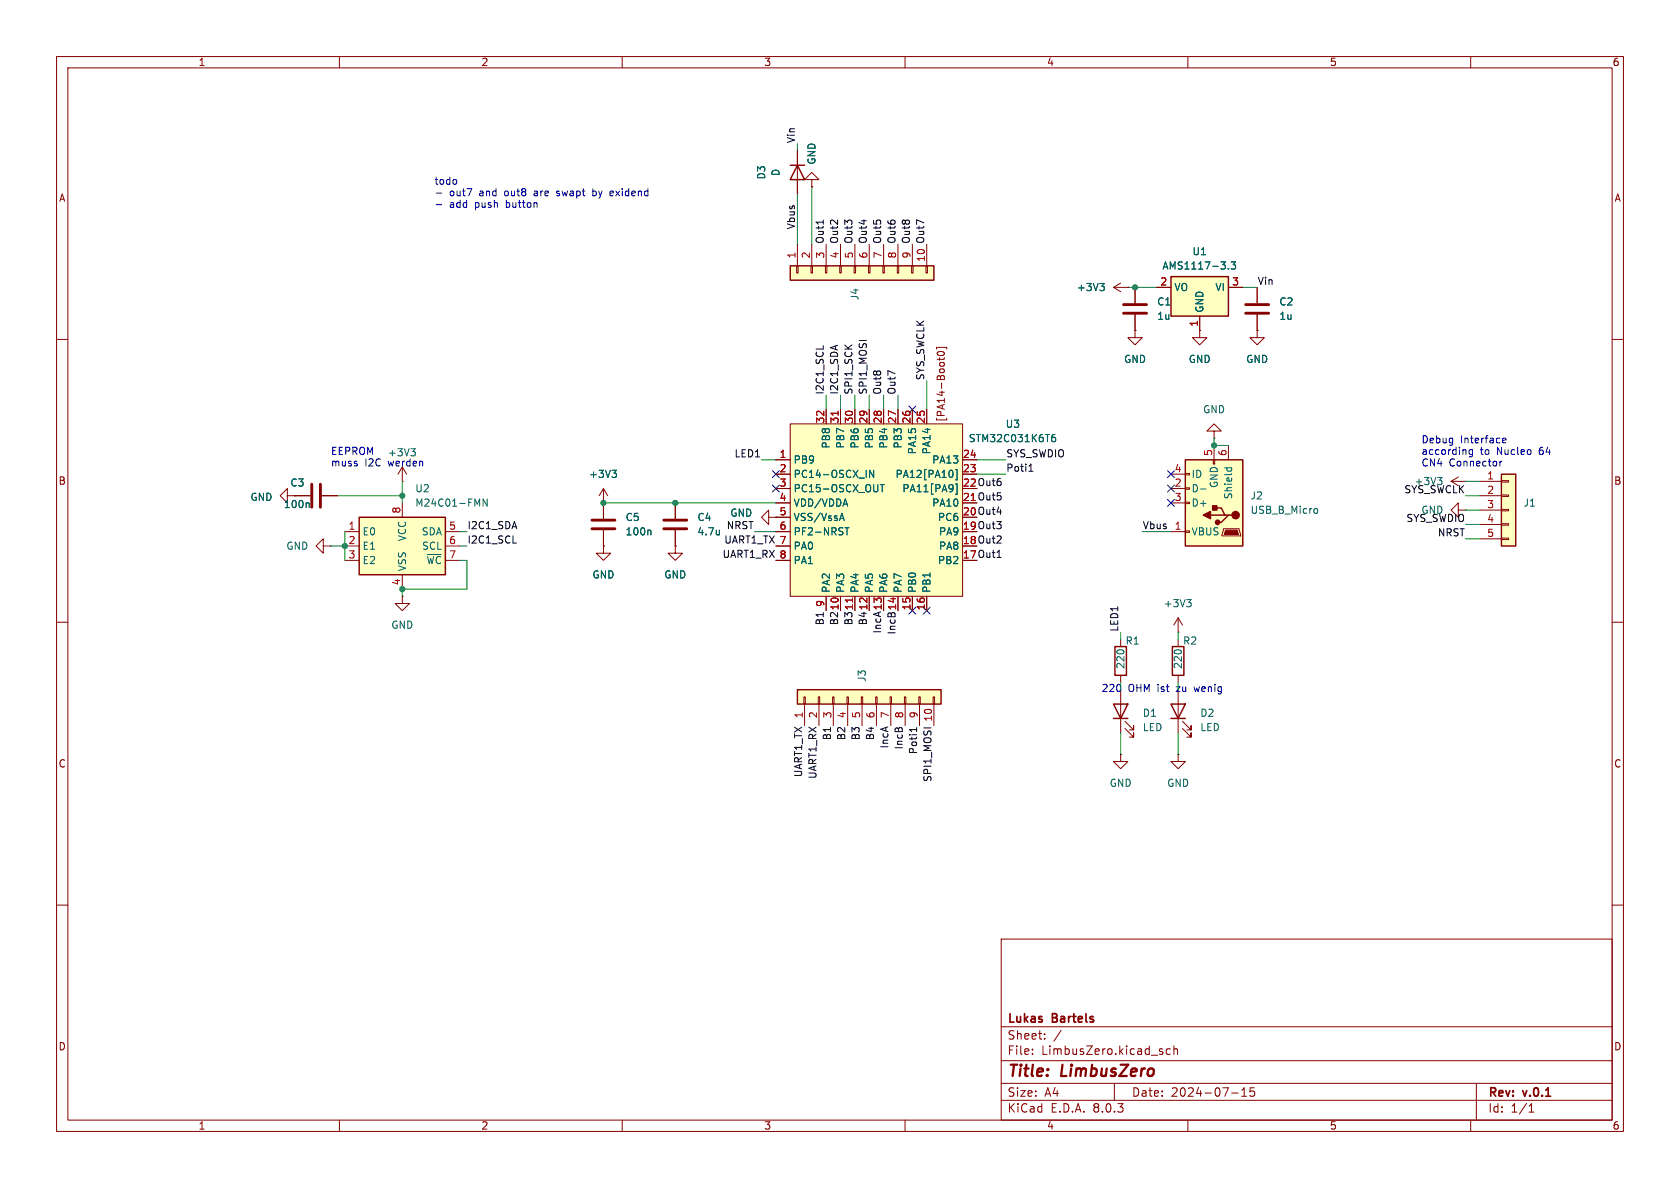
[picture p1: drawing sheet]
<svg xmlns="http://www.w3.org/2000/svg" width="297mm" height="210mm" viewBox="0 0 297 210" stroke-linecap="round" stroke-linejoin="round" font-family="sans-serif">
<g fill="none" stroke="#840000" stroke-width=".18">
<path d="M10 10h277v190h-277zM12 12h273v186h-273zM60 10v2M110 10v2M160 10v2M210 10v2M260 10v2M10 60h2M285 60h2M106.7 96.5v1.3h1.2l-1.2 1.3-1.3-1.3h1.3M106.7 96.5h.1M106.7 88.9h.1"/>
<path d="M106.7 86.4l-.8 1.2M106.7 86.4v2.5M106.7 86.4l.7 1.2M119.4 96.5v1.3h1.2l-1.2 1.3-1.3-1.3h1.3M119.4 96.5h.1M119.4 88.9v2.8M119.4 93.7v2.8M135.9 91.4v-1.2l-1.3 1.2 1.3 1.3v-1.3h1.3M137.2 91.4h.1M10 110h2M71.1 105.4v1.3h1.3l-1.3 1.3-1.3-1.3h1.3M71.1 105.4h.1"/>
<path d="M198.1 113v1.3M198.1 119.4v1.3M208.3 111.8h.1M208.3 109.2v2.6M208.3 113v1.3M208.3 119.4v1.3M208.3 109.2l-.8 1.3M208.3 109.2l.7 1.3M285 110h2M198.1 133.4v1.2h1.3l-1.3 1.3-1.3-1.3h1.3M198.1 133.4h.1M198.1 121.9v7.6"/>
<path d="M198.9 128.8l1.5 1.5v-.8v.8h-.8M198.9 127.5l1.5 1.5v-.7v.7h-.8M208.3 133.4v1.2h1.2l-1.2 1.3-1.3-1.3h1.3M208.3 133.4h.1M208.3 121.9v7.6M209 128.8l1.6 1.5v-.8v.8h-.8M209 127.5l1.6 1.5v-.7v.7h-.8M10 160h2M285 160h2M177 166h108v32h-108zM60 198v2M110 198v2"/>
<path d="M160 198v2M177 194.5h108M177 191.5h108M177 187.5h108M177 181.5h108M182.5 186.3v.1M182.5 185.5v.1M184.7 183.6v.1M184.7 182.8v.1M187.6 182.1l-1.3 2M197 191.5v3M205.5 186v.3"/>
<path d="M206.9 185.5l-.4-.1-.3 .3v.4l.1 .2h.6M207.5 185.5l.2-.1 .4 .1 .1 .9M207.5 184.9v1.5M210 198v2M217.7 193.2h1.2M219.5 193.8h.9M219.5 192.7l.5-.4v1.5M221.7 192.3h-.7v.7l.2-.1h.5l.1 .3-.1 .5-.2 .1-.5-.1M260 198v2M261 191.5v6.5M270.3 196.6h.9M270.3 195.5l.4-.4v1.5"/>
</g>
<path d="M197.1 114.3h2v5.1h-2zM207.3 114.3h2v5.1h-2zM196.8 124.5h2.6l-1.3 2.5zM196.8 127h2.6M207 124.5h2.5l-1.2 2.5zM207 127h2.5" fill="none" stroke="#840000" stroke-width=".25"/>
<path d="M108.2 83.1h.8l-.4 .5M108.7 83.6l.3 .3v.3l-.3 .2M127.2 93.7v.9M127.2 94.4l-.1 .1M209.8 106h.8l-.4 .5M210.3 106.5l.3 .2v.3l-.3 .3" fill="none" stroke="#006464" stroke-width=".18"/>
<path d="M117.3 93.5h4.1M117.3 91.9h4.1" fill="none" stroke="#840000" stroke-width=".51"/>
<path d="M139.7 47h25.4v2.5h-25.4z" fill="#ffffc2"/>
<g fill="none" stroke="#840000" stroke-width=".18">
<path d="M140.8 47h.3v1.3h-.3zM141 43.2v3.8M143.4 47h.2v1.3h-.2zM143.5 43.2v3.8M145.9 47h.3v1.3h-.3zM146 43.2v3.8M148.5 47h.2v1.3h-.2zM148.6 43.2v3.8M151 47h.3v1.3h-.3zM151.1 43.2v3.8M153.5 47h.3v1.3h-.3zM153.7 43.2v3.8"/>
<path d="M156.1 47h.2v1.3h-.2zM156.2 43.2v3.8M158.6 47h.3v1.3h-.3zM158.7 43.2v3.8M161.2 47h.2v1.3h-.2zM161.3 43.2v3.8M163.7 47h.3v1.3h-.3zM163.8 43.2v3.8M212.1 58.4v1.3h1.3l-1.3 1.3-1.3-1.3h1.3M212.1 58.4h.1M222.2 58.4v1.3h1.3l-1.3 1.3-1.2-1.3h1.2M222.2 58.4h.1"/>
<path d="M222.2 50.8v2.8M222.2 55.6v2.8M106.7 88.9v2.8M106.7 93.7v2.8"/>
</g>
<path d="M139.7 47h25.4v2.5h-25.4z" fill="none" stroke="#840000" stroke-width=".25"/>
<path d="M220.2 55.4h4.1M220.2 53.8h4.1M104.6 93.5h4.1M104.6 91.9h4.1" fill="none" stroke="#840000" stroke-width=".51"/>
<path d="M114.9 93.7l.2 .2v.7" fill="none" stroke="#006464" stroke-width=".18"/>
<path d="M207 48.9h10.2v7h-10.2z" fill="#ffffc2"/>
<path d="M207 48.9h10.2v7h-10.2z" fill="none" stroke="#840000" stroke-width=".25"/>
<path d="M204.5 50.8h2.5M212.1 55.9v2.5M217.2 50.8h2.5" fill="none" stroke="#840000" stroke-width=".18"/>
<path d="M217.2 47.4v.2M217.7 46.3h.7l-.4 .5 .4 .1v.5l-.2 .2-.5-.2" fill="none" stroke="#006464" stroke-width=".18"/>
<path d="M265.4 83.8h2.6v12.7h-2.6z" fill="#ffffc2"/>
<path d="M261.6 85.1h3.8M261.6 87.6h3.8M261.6 90.2h3.8M261.6 92.7h3.8M261.6 95.3h3.8M265.4 95.1h1.3v.3h-1.3zM265.4 92.6h1.3v.2h-1.3zM265.4 90h1.3v.3h-1.3zM265.4 87.5h1.3v.3h-1.3zM265.4 85h1.3v.2h-1.3z" fill="none" stroke="#840000" stroke-width=".18"/>
<path d="M265.4 83.8h2.6v12.7h-2.6z" fill="none" stroke="#840000" stroke-width=".25"/>
<path d="M209.5 81.3h10.2v15.2h-10.2z" fill="#ffffc2"/>
<path d="M139.7 29.2h2.5M141 29.2l1.2 2.6h-2.5zM209.5 81.3h10.2v15.2h-10.2zM214 91.1h2.5M214.6 89.8h1.3l.6 1.3h.7M217.8 91.1h-.6l-1.3 1.2h-.6" fill="none" stroke="#840000" stroke-width=".25"/>
<g fill="#840000" stroke="#840000" stroke-width=".25">
<path d="M212.7 91.1l1.3-.7v1.3z"/>
<path d="M214.4 89.4h.7v.8h-.7z"/>
<circle cx="218.4" cy="91.1" r=".63"/>
<circle cx="215.3" cy="92.3" r=".38"/>
</g>
<g fill="none" stroke="#840000" stroke-width=".18">
<path d="M141 26.7v7.6M196.8 50.8l1.3 .8M196.8 50.8h2.6M198.1 50l-1.3 .8M199.4 50.8h.1M200.7 58.4v1.3h1.2l-1.2 1.3-1.3-1.3h1.3M200.7 58.4h.1M200.7 50.8v2.8M200.7 55.6v2.8M214.6 76.2h1.3l-1.3-1.3-1.2 1.3h1.2v1.3M214.6 77.5h.1M214.6 78.7v2.6"/>
<path d="M217.2 78.7v2.6M52.1 87.6h2.8M56.9 87.6h2.8M57.1 96.5v-1.2l-1.2 1.2 1.2 1.3v-1.3h1.3M58.4 96.5h.1M207 94h2.5M207 86.4h2.5M207 88.9h2.5M207 83.8h2.5M209.5 83.7h.8v.2h-.8zM209.5 86.2h.8v.3h-.8zM209.5 88.8h.8v.2h-.8z"/>
<path d="M209.5 93.9h.8v.2h-.8zM214.5 81.3h.3v.7h-.3zM216.3 93.5h2.8l.2 1.2h-3.3zM256.5 85.1l1.3 .8M256.5 85.1h2.6M257.8 90.2v-1.3l-1.3 1.3 1.3 1.2v-1.2h1.3M257.8 84.3l-1.3 .8M259.1 90.2h.1M259.1 85.1h.1"/>
</g>
<path d="M216.7 93.7h2l.2 .8h-2.5z" fill="#840000" stroke="#840000" stroke-width=".18"/>
<path d="M194.4 50.1h.8l-.4 .5M195 50.6l.2 .2v.3l-.2 .3M54.5 88.9l.2 .2v.6M212.2 86.5h1M216.5 82.7h1.2M217 82.7l-.1 .4M217.7 82.7v.4M232.5 89.9l.3 .1 .1 .1v.5l-.4 .1M254.1 84.4h.8l-.4 .5M254.7 84.9l.2 .2v.3" fill="none" stroke="#006464" stroke-width=".18"/>
<path d="M198.6 55.4h4.1M198.6 53.8h4.1M55.1 85.6v4.1M56.6 85.6v4.1" fill="none" stroke="#840000" stroke-width=".51"/>
<path d="M141 121.9h25.4v2.6h-25.4z" fill="#ffffc2"/>
<g fill="none" stroke="#840000" stroke-width=".18">
<path d="M143.5 31.8h1.3l-1.3-1.3-1.3 1.3h1.3v1.2M143.5 33h.1M50.8 87.6v1.3l-1.3-1.3 1.3-1.2v1.2h1.3M52.1 87.6h.1M71.1 85.1h.1M71.1 82.6l-.7 1.2M71.1 82.6v2.5M71.1 82.6l.8 1.2M142.1 123.2h.3v1.3h-.3zM142.2 124.5v3.8M144.7 123.2h.2v1.3h-.2zM144.8 124.5v3.8"/>
<path d="M147.2 123.2h.2v1.3h-.2zM147.3 124.5v3.8M149.7 123.2h.3v1.3h-.3zM149.9 124.5v3.8M152.3 123.2h.2v1.3h-.2zM152.4 124.5v3.8M154.8 123.2h.3v1.3h-.3zM154.9 124.5v3.8M157.4 123.2h.2v1.3h-.2zM157.5 124.5v3.8M159.9 123.2h.2v1.3h-.2zM160 124.5v3.8"/>
<path d="M162.4 123.2h.3v1.3h-.3zM162.6 124.5v3.8M165 123.2h.2v1.3h-.2zM165.1 124.5v3.8"/>
</g>
<path d="M141 121.9h25.4v2.6h-25.4z" fill="none" stroke="#840000" stroke-width=".25"/>
<path d="M72.6 79.3h.8l-.4 .5M73.2 79.8l.2 .2v.3l-.2 .3" fill="none" stroke="#006464" stroke-width=".18"/>
<path d="M139.7 74.9h30.5v30.5h-30.5z" fill="#ffffc2"/>
<g fill="none" stroke="#840000" stroke-width=".18">
<path d="M139.7 74.9h30.5v30.5h-30.5zM146 72.4v2.5M148.6 72.4v2.5M151.1 72.4v2.5M153.7 72.4v2.5M156.2 72.4v2.5M158.7 72.4v2.5M161.3 72.4v2.5M163.8 72.4v2.5M165.6 61.7v-.3h1.8v.3M165.7 62.3a.75 .75 0 0 1 1.2 .3 .72 .72 0 0 1-1.2-.2zM166.1 63.2v.5"/>
<path d="M166.9 63.2l-.1 .3h-1.1M137.2 81.3h2.5M137.2 83.8h2.5M137.2 86.4h2.5M137.2 88.9h2.5M137.2 91.4h2.5M137.2 94h2.5M137.2 96.5h2.5M137.2 99.1h2.5M170.2 81.3h2.5M170.2 83.8h2.5M146 105.4v2.6"/>
<path d="M148.6 105.4v2.6M151.1 105.4v2.6M153.7 105.4v2.6M156.2 105.4v2.6M158.7 105.4v2.6M161.3 105.4v2.6M163.8 105.4v2.6"/>
</g>
<path d="M148.2 72.7v.7M150.7 105.7v.7" fill="none" stroke="#a90000" stroke-width=".18"/>
<path d="M186.5 76.8l-.4 .1a.85 .85 0 0 0 0 1.2l.5-.1v-.5l-.2-.2-.4 .1-.1 .1M148.5 91.7h.6M148.8 90.7l.5 1.3M149.4 93.3h.7M149.7 93.3v1.3M154.5 83.1v1.3l-.8-1.3v1.3M155.6 85.7h.7M156 85.7v1.2M168.4 83.3l.1 .3-.1 .7M168.9 85.5h.3v1.9h-.3M168.9 83h.3v1.8h-.3" fill="none" stroke="#006464" stroke-width=".18"/>
<path d="M63.5 91.4h15.2v10.2h-15.2z" fill="#ffffc2"/>
<path d="M63.5 91.4h15.2v10.2h-15.2z" fill="none" stroke="#840000" stroke-width=".25"/>
<g fill="none" stroke="#840000" stroke-width=".18">
<path d="M141 26.7v2.5M141 31.8v2.5M143.5 33h.1M199.4 50.8h.1M200.7 58.4h.1M200.7 50.8v2.8M200.7 55.6v2.8M204.5 50.8h2.5M212.1 58.4h.1M212.1 55.9v2.5M217.2 50.8h2.5M222.2 58.4h.1"/>
<path d="M222.2 50.8v2.8M222.2 55.6v2.8M146 72.4v2.5M148.6 72.4v2.5M151.1 72.4v2.5M153.7 72.4v2.5M156.2 72.4v2.5M158.7 72.4v2.5M161.3 72.4v2.5M163.8 72.4v2.5M52.1 87.6h.1M52.1 87.6h2.8"/>
<path d="M56.9 87.6h2.8M61 94h2.5M61 96.5h2.5M61 99.1h2.5M71.1 88.9v2.5M78.7 94h2.6M78.7 96.5h2.6M78.7 99.1h2.6M106.7 96.5h.1M106.7 88.9h.1M106.7 88.9v2.8M106.7 93.7v2.8"/>
<path d="M119.4 96.5h.1M119.4 88.9v2.8M119.4 93.7v2.8M137.2 91.4h.1M137.2 94h2.5M137.2 96.5h2.5M137.2 99.1h2.5M137.2 81.3h2.5M137.2 83.8h2.5M137.2 86.4h2.5M137.2 88.9h2.5M137.2 91.4h2.5"/>
<path d="M170.2 81.3h2.5M170.2 83.8h2.5M71.1 101.6v2.5M146 105.4v2.6M148.6 105.4v2.6M151.1 105.4v2.6M153.7 105.4v2.6M156.2 105.4v2.6M158.7 105.4v2.6M161.3 105.4v2.6M163.8 105.4v2.6"/>
</g>
<g fill="none" stroke="#006464" stroke-width=".18">
<path d="M194.4 50.1h.8l-.4 .5M195 50.6l.2 .2v.3l-.2 .3M217.2 47.4v.2M217.7 46.3h.7l-.4 .5 .4 .1v.5l-.2 .2-.5-.2M186.5 76.8l-.4 .1a.85 .85 0 0 0 0 1.2l.5-.1v-.5l-.2-.2-.4 .1-.1 .1M54.5 88.9l.2 .2v.6M86.1 88.2v1.3l-.7-1.3v1.3M108.2 83.1h.8l-.4 .5M108.7 83.6l.3 .3v.3l-.3 .2M114.9 93.7l.2 .2v.7M127.2 93.7v.9M127.2 94.4l-.1 .1"/>
<path d="M148.5 91.7h.6M148.8 90.7l.5 1.3M149.4 93.3h.7M149.7 93.3v1.3M154.5 83.1v1.3l-.8-1.3v1.3M155.6 85.7h.7M156 85.7v1.2M168.4 83.3l.1 .3-.1 .7M168.9 85.5h.3v1.9h-.3M168.9 83h.3v1.8h-.3"/>
</g>
<path d="M145.5 38.9v.7M145.5 61.1v.6M90.7 96h.6M176.3 98.5h.7M181.9 83.3h.7M182 82.3l.3-.3v1.3M162 128.6v.7M162 129h-1.2l.3 .2" fill="none" stroke="#0f0f0f" stroke-width=".18"/>
<g fill="none" stroke="#0000c2" stroke-width=".18">
<path d="M77.1 34.1h1M77.1 36.2h1M80.7 31.8v.7M98.4 34.6h.1M98.6 33.8l-.2 .2 .2 .2M104.8 33.3v1.3M104.8 34.6h.4M105.2 33.8h-.4M108 33.8h.4M108.4 34.6h-.4M108.4 34.1l-.6 .1M260.3 79.5v1l-.2 .3"/>
<path d="M260.3 79.6l-.3-.1-.3 .2 .1 .6h.5M265.6 77.9l.6-.1v-.3l-.4-.1-.2 .2 .1 .6h.5M259.8 80.7l.1 .1M265.2 81.5v.9M265.5 81.5l-.3 .3"/>
</g>
<g fill="none" stroke="#009600" stroke-width=".18">
<path d="M141 25.4v1.3M141 34.3v8.9M143.5 33v10.2M199.4 50.8h5.1M219.7 50.8h2.5M146 69.9v2.5M148.6 69.9v2.5M151.1 69.9v2.5M153.7 69.9v2.5M156.2 69.9v2.5M158.7 69.9v2.5M163.8 67.3v5.1"/>
<path d="M214.6 77.5v1.2h2.6M58.4 96.5h2.6M59.7 87.6h11.4M61 94v5.1M71.1 85.1v3.8M81.3 96.5h1.2M81.3 94h1.2M81.3 99.1h1.2v5h-11.4v1.3M106.7 88.9h30.5M133.3 94h3.9M134.6 81.3h2.6M172.7 81.3h5.1"/>
<path d="M172.7 83.8h5.1M201.9 94h5.1M259.1 87.6h2.5M259.1 95.3h2.5M259.1 90.2h2.5M259.1 85.1h2.5M259.1 92.7h2.5M198.1 111.8v1.2M208.3 111.8v1.2M198.1 120.7v1.2M198.1 129.5v3.9M208.3 120.7v1.2"/>
<path d="M208.3 129.5v3.9"/>
</g>
<g fill="none" stroke="#000084" stroke-width=".18">
<path d="M160.7 71.8l1.2 1.2M161.9 71.8l-1.2 1.2M136.6 85.8l1.2 1.2M136.6 83.2l1.2 1.2M137.8 85.8l-1.2 1.2M137.8 83.2l-1.2 1.2M206.4 88.3l1.2 1.2M206.4 83.2l1.2 1.2M206.4 85.8l1.2 1.2M207.6 88.3l-1.2 1.2M207.6 83.2l-1.2 1.2M207.6 85.8l-1.2 1.2"/>
<path d="M160.7 107.3l1.2 1.3M161.9 107.3l-1.2 1.3M163.2 107.3l1.2 1.3M164.4 107.3l-1.2 1.3"/>
</g>
<path d="M148.2 72.7v.7M150.7 105.7v.7" fill="none" stroke="#a90000" stroke-width=".18"/>
<g fill="#009600" stroke="#009600" stroke-width=".18">
<circle cx="61" cy="96.5" r=".46"/>
<circle cx="214.6" cy="78.7" r=".46"/>
<circle cx="200.7" cy="50.8" r=".46"/>
<circle cx="119.4" cy="88.9" r=".46"/>
<circle cx="106.7" cy="88.9" r=".46"/>
<circle cx="71.1" cy="87.6" r=".46"/>
<circle cx="71.1" cy="104.1" r=".46"/>
</g>
<g font-size="2.8" fill="#840000">
<text x="178" y="190.9">Title:</text>
<text x="187.7" y="190.9">LimbusZero</text>
</g>
<g font-size="2.1" fill="#840000">
<text x="178" y="184">Sheet:</text>
<text x="178" y="181.2">Lukas</text>
<text x="186.1" y="181.2">Bartels</text>
<text x="178" y="186.7">File:</text>
<text x="184.1" y="186.7">LimbusZero.kicad_sch</text>
<text x="178" y="196.9">KiCad</text>
<text x="178" y="194.1">Size:</text>
<text x="184.7" y="194.1">A4</text>
<text x="185.7" y="196.9">E.D.A.</text>
<text x="193.3" y="196.9">8.0.3</text>
<text x="200" y="194.1">Date:</text>
<text x="207" y="194.1">2024-07-15</text>
<text x="263" y="194.3">Rev:</text>
<text x="263" y="196.9">Id:</text>
<text x="267.1" y="196.9">1/1</text>
<text x="269.4" y="194.3">v.0.1</text>
</g>
<g font-size="1.8" fill="#840000">
<text x="35" y="11.9">1</text>
<text x="85" y="11.9">2</text>
<text x="135" y="11.9">3</text>
<text x="185" y="11.9">4</text>
<text x="235" y="11.9">5</text>
<text x="285" y="11.9">6</text>
<text x="10.3" y="35.9">A</text>
<text x="285.3" y="35.9">A</text>
<text x="167.2" y="74.7" transform="rotate(-90 167.2 74.7)">[PA14-Boot0]</text>
<text x="10.3" y="85.9">B</text>
<text x="170.1" y="86.1">22 Out6</text>
<text x="285.3" y="85.9">B</text>
<text x="170.1" y="93.7">19 Out3</text>
<text x="170.1" y="91.2">20 Out4</text>
<text x="170.1" y="98.8">17 Out1</text>
<text x="170.1" y="96.3">18 Out2</text>
<text x="10.3" y="135.9">C</text>
<text x="285.3" y="135.9">C</text>
<text x="10.3" y="185.9">D</text>
<text x="285.3" y="185.9">D</text>
<text x="35" y="199.9">1</text>
<text x="85" y="199.9">2</text>
<text x="135" y="199.9">3</text>
<text x="185" y="199.9">4</text>
<text x="235" y="199.9">5</text>
<text x="285" y="199.9">6</text>
</g>
<g font-size="1.8" fill="#0f0f0f">
<text x="140.6" y="25.4" transform="rotate(-90 140.6 25.4)">Vin</text>
<text x="140.6" y="40.6" transform="rotate(-90 140.6 40.6)">Vbus</text>
<text x="145.7" y="43.2" transform="rotate(-90 145.7 43.2)">Out1</text>
<text x="148.2" y="43.2" transform="rotate(-90 148.2 43.2)">Out2</text>
<text x="150.8" y="43.2" transform="rotate(-90 150.8 43.2)">Out3</text>
<text x="153.3" y="43.2" transform="rotate(-90 153.3 43.2)">Out4</text>
<text x="155.9" y="43.2" transform="rotate(-90 155.9 43.2)">Out5</text>
<text x="158.4" y="43.2" transform="rotate(-90 158.4 43.2)">Out6</text>
<text x="160.9" y="43.2" transform="rotate(-90 160.9 43.2)">Out8</text>
<text x="163.5" y="43.2" transform="rotate(-90 163.5 43.2)">Out7</text>
<text x="222.2" y="50.5">Vin</text>
<text x="145.7" y="69.9" transform="rotate(-90 145.7 69.9)">I2C1_SCL</text>
<text x="148.2" y="69.9" transform="rotate(-90 148.2 69.9)">I2C1_SDA</text>
<text x="150.8" y="69.9" transform="rotate(-90 150.8 69.9)">SPI1_SCK</text>
<text x="153.3" y="69.9" transform="rotate(-90 153.3 69.9)">SPI1_MOSI</text>
<text x="155.9" y="69.9" transform="rotate(-90 155.9 69.9)">Out8</text>
<text x="158.4" y="69.9" transform="rotate(-90 158.4 69.9)">Out7</text>
<text x="163.5" y="67.3" transform="rotate(-90 163.5 67.3)">SYS_SWCLK</text>
<text x="129.8" y="80.9">LED1</text>
<text x="177.8" y="80.9">SYS_SWDIO</text>
<text x="177.8" y="83.5">Poti1</text>
<text x="248.2" y="87.3">SYS_SWCLK</text>
<text x="250" y="86">+3V3</text>
<text x="82.5" y="93.6">I2C1_SDA</text>
<text x="128.4" y="93.6">NRST</text>
<text x="201.9" y="93.6">Vbus</text>
<text x="248.5" y="92.4">SYS_SWDIO</text>
<text x="251.2" y="91">GND</text>
<text x="254.1" y="94.9">NRST</text>
<text x="82.5" y="96.2">I2C1_SCL</text>
<text x="127.6" y="98.7">UART1_RX 8</text>
<text x="127.9" y="96.2">UART1_TX 7</text>
<text x="145.7" y="110.6" transform="rotate(-90 145.7 110.6)">B1</text>
<text x="148.2" y="110.6" transform="rotate(-90 148.2 110.6)">B2</text>
<text x="150.8" y="110.6" transform="rotate(-90 150.8 110.6)">B3</text>
<text x="153.3" y="110.6" transform="rotate(-90 153.3 110.6)">B4</text>
<text x="155.9" y="112.1" transform="rotate(-90 155.9 112.1)">IncA 13</text>
<text x="158.4" y="112.3" transform="rotate(-90 158.4 112.3)">IncB 14</text>
<text x="197.8" y="111.8" transform="rotate(-90 197.8 111.8)">LED1</text>
<text x="147" y="131" transform="rotate(-90 147 131)">B1</text>
<text x="149.5" y="131" transform="rotate(-90 149.5 131)">B2</text>
<text x="152.1" y="131" transform="rotate(-90 152.1 131)">B3</text>
<text x="154.6" y="131" transform="rotate(-90 154.6 131)">B4</text>
<text x="141.9" y="137.5" transform="rotate(-90 141.9 137.5)">UART1_TX</text>
<text x="144.4" y="137.8" transform="rotate(-90 144.4 137.8)">UART1_RX</text>
<text x="157.1" y="132.4" transform="rotate(-90 157.1 132.4)">IncA</text>
<text x="159.7" y="132.6" transform="rotate(-90 159.7 132.6)">IncB</text>
<text x="162.2" y="133.4" transform="rotate(-90 162.2 133.4)">Poti1</text>
<text x="164.8" y="138.3" transform="rotate(-90 164.8 138.3)">SPI1_MOSI</text>
</g>
<g font-size="1.8" fill="#006464">
<text x="144.4" y="29.2" transform="rotate(-90 144.4 29.2)">GND</text>
<text x="135.5" y="31.8" transform="rotate(-90 135.5 31.8)">D3</text>
<text x="138" y="31.2" transform="rotate(-90 138 31.2)">D</text>
<text x="205.4" y="47.9">AMS1117-3.3</text>
<text x="210.7" y="45.3">U1</text>
<text x="152" y="53.2" transform="rotate(-90 152 53.2)">J4</text>
<text x="190.3" y="51.7">+3V3</text>
<text x="207.5" y="51.7">VO</text>
<text x="214.8" y="51.7">VI</text>
<text x="204.5" y="54.2">C1</text>
<text x="204.5" y="56.7">1u</text>
<text x="213" y="55.4" transform="rotate(-90 213 55.4)">GND</text>
<text x="226.1" y="54.2">C2</text>
<text x="226.1" y="56.7">1u</text>
<text x="198.6" y="64.4">GND</text>
<text x="210.1" y="64.4">GND</text>
<text x="220.2" y="64.4">GND</text>
<text x="177.7" y="75.8">U3</text>
<text x="212.6" y="73.3">GND</text>
<text x="68.5" y="80.9">+3V3</text>
<text x="140.2" y="82.1">PB9</text>
<text x="146.9" y="79.4" transform="rotate(-90 146.9 79.4)">PB8</text>
<text x="149.5" y="79.4" transform="rotate(-90 149.5 79.4)">PB7</text>
<text x="152" y="79.4" transform="rotate(-90 152 79.4)">PB6</text>
<text x="154.5" y="79.4" transform="rotate(-90 154.5 79.4)">PB5</text>
<text x="157.1" y="79.4" transform="rotate(-90 157.1 79.4)">PB4</text>
<text x="159.6" y="79.4" transform="rotate(-90 159.6 79.4)">PB3</text>
<text x="162.2" y="80.4" transform="rotate(-90 162.2 80.4)">PA15</text>
<text x="164.7" y="82.1">PA13</text>
<text x="164.7" y="80.4" transform="rotate(-90 164.7 80.4)">PA14</text>
<text x="171.2" y="78.4">STM32C031K6T6</text>
<text x="44.2" y="88.7">GND</text>
<text x="51.2" y="86.2">C3</text>
<text x="73.3" y="87.2">U2</text>
<text x="73.3" y="89.8">M24C01-FMN</text>
<text x="104" y="84.7">+3V3</text>
<text x="140.2" y="84.7">PC14-OSCX_IN</text>
<text x="140.2" y="87.2">PC15-OSCX_OUT</text>
<text x="140.2" y="89.8">VDD/VDDA</text>
<text x="158.2" y="84.7">PA12[PA10]</text>
<text x="159.4" y="87.2">PA11[PA9]</text>
<text x="164.7" y="89.8">PA10</text>
<text x="210.6" y="87.2">D-</text>
<text x="210.6" y="89.8">D+</text>
<text x="210.6" y="84.7">ID</text>
<text x="215.5" y="86.4" transform="rotate(-90 215.5 86.4)">GND</text>
<text x="218" y="88.4" transform="rotate(-90 218 88.4)">Shield</text>
<text x="221" y="88.5">J2</text>
<text x="269.3" y="89.8">J1</text>
<text x="50.1" y="90">100n</text>
<text x="64" y="94.8">E0</text>
<text x="72" y="95.8" transform="rotate(-90 72 95.8)">VCC</text>
<text x="74.5" y="94.8">SDA</text>
<text x="110.5" y="92.3">C5</text>
<text x="110.5" y="94.8">100n</text>
<text x="123.2" y="92.3">C4</text>
<text x="123.2" y="94.8">4.7u</text>
<text x="129" y="91.5">GND</text>
<text x="140.2" y="92.3">VSS/VssA</text>
<text x="140.2" y="94.8">PF2-NRST</text>
<text x="165.7" y="92.3">PC6</text>
<text x="165.9" y="94.8">PA9</text>
<text x="210.6" y="94.8">VBUS</text>
<text x="221" y="91">USB_B_Micro</text>
<text x="50.5" y="97.4">GND</text>
<text x="64" y="97.4">E1</text>
<text x="64" y="99.9">E2</text>
<text x="72" y="101.1" transform="rotate(-90 72 101.1)">VSS</text>
<text x="74.5" y="97.4">SCL</text>
<text x="75.3" y="99.9">~{WC}</text>
<text x="140.2" y="97.4">PA0</text>
<text x="140.2" y="99.9">PA1</text>
<text x="165.7" y="99.9">PB2</text>
<text x="165.9" y="97.4">PA8</text>
<text x="104.6" y="102.5">GND</text>
<text x="117.3" y="102.5">GND</text>
<text x="146.9" y="104.9" transform="rotate(-90 146.9 104.9)">PA2</text>
<text x="149.5" y="104.9" transform="rotate(-90 149.5 104.9)">PA3</text>
<text x="152" y="104.9" transform="rotate(-90 152 104.9)">PA4</text>
<text x="154.5" y="104.9" transform="rotate(-90 154.5 104.9)">PA5</text>
<text x="157.1" y="104.9" transform="rotate(-90 157.1 104.9)">PA6</text>
<text x="159.6" y="104.9" transform="rotate(-90 159.6 104.9)">PA7</text>
<text x="162.2" y="104.9" transform="rotate(-90 162.2 104.9)">PB0</text>
<text x="164.7" y="104.9" transform="rotate(-90 164.7 104.9)">PB1</text>
<text x="205.6" y="107.5">+3V3</text>
<text x="69.1" y="111.4">GND</text>
<text x="198.9" y="114.1">R1</text>
<text x="199" y="118.4" transform="rotate(-90 199 118.4)">220</text>
<text x="209.1" y="114.1">R2</text>
<text x="209.1" y="118.4" transform="rotate(-90 209.1 118.4)">220</text>
<text x="153.3" y="120.6" transform="rotate(-90 153.3 120.6)">J3</text>
<text x="201.9" y="126.9">D1</text>
<text x="201.9" y="129.5">LED</text>
<text x="212.1" y="126.9">D2</text>
<text x="212.1" y="129.5">LED</text>
<text x="196.1" y="139.3">GND</text>
<text x="206.2" y="139.3">GND</text>
</g>
<g font-size="1.8" fill="#0000c2">
<text x="76.7" y="32.9">todo</text>
<text x="79.5" y="34.9">out7</text>
<text x="84.9" y="34.9">and</text>
<text x="89.5" y="34.9">out8</text>
<text x="94.9" y="34.9">are</text>
<text x="99.1" y="34.9">swapt</text>
<text x="105.6" y="34.9">by</text>
<text x="108.9" y="34.9">exidend</text>
<text x="79.5" y="36.9">add</text>
<text x="84.1" y="36.9">push</text>
<text x="89.7" y="36.9">button</text>
<text x="58.4" y="80.6">EEPROM</text>
<text x="58.4" y="82.7">muss</text>
<text x="64.5" y="82.7">I2C</text>
<text x="68.7" y="82.7">werden</text>
<text x="251.2" y="78.6">Debug</text>
<text x="251.2" y="80.6">according</text>
<text x="251.2" y="82.7">CN4</text>
<text x="256.2" y="82.7">Connector</text>
<text x="258.2" y="78.6">Interface</text>
<text x="261.7" y="80.6">to</text>
<text x="264.7" y="80.6">Nucleo</text>
<text x="272.4" y="80.6">64</text>
<text x="194.6" y="122.5">220</text>
<text x="199.4" y="122.5">OHM ist</text>
<text x="208.3" y="122.5">zu</text>
<text x="211.6" y="122.5">wenig</text>
</g>
<g font-size="1.8" fill="#a90000">
<text x="140.7" y="45.8" transform="rotate(-90 140.7 45.8)">1</text>
<text x="143.3" y="45.8" transform="rotate(-90 143.3 45.8)">2</text>
<text x="145.8" y="45.8" transform="rotate(-90 145.8 45.8)">3</text>
<text x="148.3" y="45.8" transform="rotate(-90 148.3 45.8)">4</text>
<text x="150.9" y="45.8" transform="rotate(-90 150.9 45.8)">5</text>
<text x="153.4" y="45.8" transform="rotate(-90 153.4 45.8)">6</text>
<text x="156" y="45.8" transform="rotate(-90 156 45.8)">7</text>
<text x="158.5" y="45.8" transform="rotate(-90 158.5 45.8)">8</text>
<text x="161" y="45.8" transform="rotate(-90 161 45.8)">9</text>
<text x="163.6" y="46.4" transform="rotate(-90 163.6 46.4)">10</text>
<text x="205" y="50.5">2</text>
<text x="217.7" y="50.5">3</text>
<text x="211.8" y="57.9" transform="rotate(-90 211.8 57.9)">1</text>
<text x="145.8" y="75" transform="rotate(-90 145.8 75)">32</text>
<text x="148.3" y="75" transform="rotate(-90 148.3 75)">31</text>
<text x="150.9" y="75" transform="rotate(-90 150.9 75)">30</text>
<text x="153.4" y="75" transform="rotate(-90 153.4 75)">29</text>
<text x="156" y="75" transform="rotate(-90 156 75)">28</text>
<text x="158.5" y="75" transform="rotate(-90 158.5 75)">27</text>
<text x="161" y="75" transform="rotate(-90 161 75)">26</text>
<text x="163.6" y="75" transform="rotate(-90 163.6 75)">25</text>
<text x="137.7" y="81">1</text>
<text x="137.7" y="83.6">2</text>
<text x="170.1" y="83.6">23</text>
<text x="170.1" y="81">24</text>
<text x="207.6" y="83.6">4</text>
<text x="214.4" y="80.7" transform="rotate(-90 214.4 80.7)">5</text>
<text x="216.9" y="80.7" transform="rotate(-90 216.9 80.7)">6</text>
<text x="137.7" y="86.1">3</text>
<text x="137.7" y="88.6">4</text>
<text x="170.1" y="88.6">21 Out5</text>
<text x="170.1" y="88.6">21</text>
<text x="170.1" y="86.1">22</text>
<text x="207.6" y="86.1">2</text>
<text x="207.6" y="88.6">3</text>
<text x="262.8" y="84.8">1</text>
<text x="262.8" y="87.4">2</text>
<text x="262.8" y="89.9">3</text>
<text x="61.5" y="93.7">1</text>
<text x="70.9" y="90.9" transform="rotate(-90 70.9 90.9)">8</text>
<text x="79.3" y="93.7">5</text>
<text x="137.7" y="91.2">5</text>
<text x="137.7" y="93.7">6</text>
<text x="170.1" y="93.7">19</text>
<text x="170.1" y="91.2">20</text>
<text x="207.6" y="93.7">1</text>
<text x="262.8" y="92.5">4</text>
<text x="262.8" y="95">5</text>
<text x="61.5" y="96.3">2</text>
<text x="61.5" y="98.8">3</text>
<text x="79.3" y="96.3">6</text>
<text x="79.3" y="98.8">7</text>
<text x="137.7" y="96.3">7</text>
<text x="137.7" y="98.8">8</text>
<text x="170.1" y="98.8">17</text>
<text x="170.1" y="96.3">18</text>
<text x="70.9" y="103.6" transform="rotate(-90 70.9 103.6)">4</text>
<text x="145.8" y="107.4" transform="rotate(-90 145.8 107.4)">9</text>
<text x="148.3" y="108" transform="rotate(-90 148.3 108)">10</text>
<text x="150.9" y="108" transform="rotate(-90 150.9 108)">11</text>
<text x="153.4" y="108" transform="rotate(-90 153.4 108)">12</text>
<text x="156" y="108" transform="rotate(-90 156 108)">13</text>
<text x="158.5" y="108" transform="rotate(-90 158.5 108)">14</text>
<text x="161" y="108" transform="rotate(-90 161 108)">15</text>
<text x="163.6" y="108" transform="rotate(-90 163.6 108)">16</text>
<text x="142" y="127.1" transform="rotate(-90 142 127.1)">1</text>
<text x="144.5" y="127.1" transform="rotate(-90 144.5 127.1)">2</text>
<text x="147.1" y="127.1" transform="rotate(-90 147.1 127.1)">3</text>
<text x="149.6" y="127.1" transform="rotate(-90 149.6 127.1)">4</text>
<text x="152.1" y="127.1" transform="rotate(-90 152.1 127.1)">5</text>
<text x="154.7" y="127.1" transform="rotate(-90 154.7 127.1)">6</text>
<text x="157.2" y="127.1" transform="rotate(-90 157.2 127.1)">7</text>
<text x="159.8" y="127.1" transform="rotate(-90 159.8 127.1)">8</text>
<text x="162.3" y="127.1" transform="rotate(-90 162.3 127.1)">9</text>
<text x="164.8" y="127.7" transform="rotate(-90 164.8 127.7)">10</text>
</g>
</svg>
